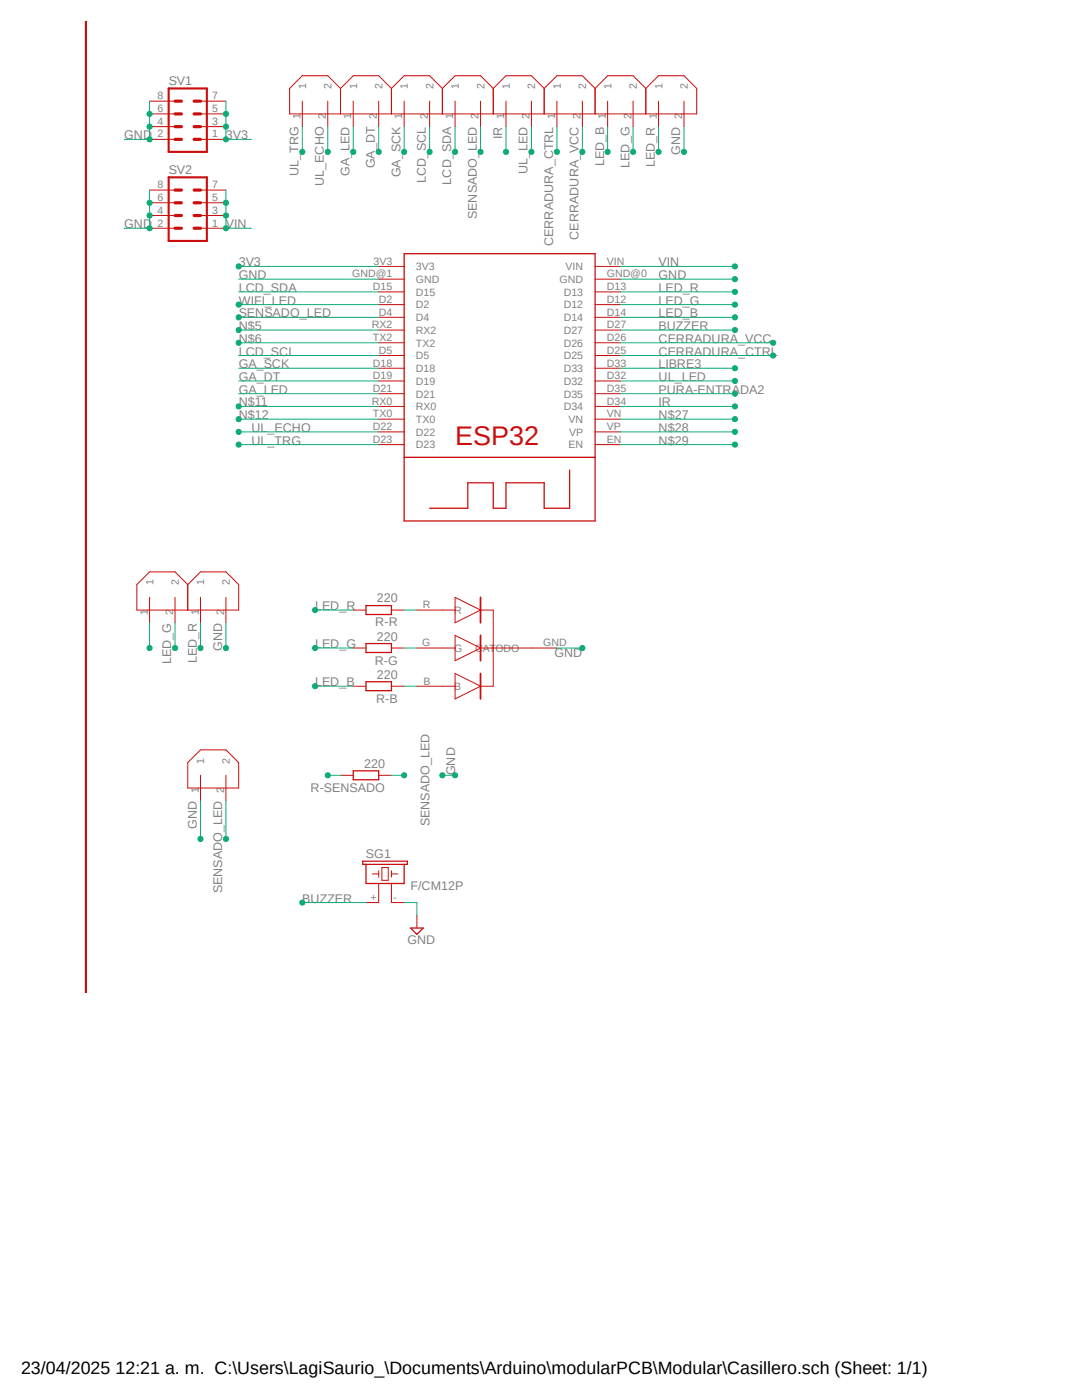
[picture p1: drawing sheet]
<svg xmlns="http://www.w3.org/2000/svg" width="216mm" height="279mm" viewBox="0 0 216 279" stroke-linecap="round" stroke-linejoin="round" font-family="sans-serif">
<path d="M4.2 4.2l208.5 126.5M212.7 71.5l-208.5 126.5" fill="none" stroke="#fff" stroke-width=".2"/>
<path d="M80.6 50.6h38.1v53.4h-38.1zM80.6 91.3h38.1M113.7 93.8v7.6h-5.1v-5h-7.6v5h-2.6v-5h-5.1v5h-7.6M73 136.1h5.1v1.7h-5.1zM73 120.9h5.1v1.7h-5.1zM73 128.4h5.1v1.8h-5.1zM70.5 153.8h5.1v1.8h-5.1zM72.4 171.9h8.9v.6h-8.9zM73 172.5v3.8h7.6v-3.8M81.9 185.2h2.6l-1.3 1.3z" fill="none" stroke="#c90d0c" stroke-width=".25"/>
<g fill="none" stroke="#c90d0c" stroke-width=".2">
<path d="M67.9 17.7l-2.5-2.6h-5.1l-2.5 2.6v5h81.2v-5l-2.5-2.6h-5.1l-2.5 2.6M67.9 17.7v5M67.9 17.7l2.6-2.6h5.1l2.5 2.6M78.1 17.7v5M78.1 17.7l2.5-2.6h5.1l2.6 2.6M88.3 17.7l2.5-2.6h5.1l2.5 2.6M88.3 17.7v5M98.4 17.7v5M98.4 17.7l2.6-2.6h5l2.6 2.6M108.6 17.7l2.5-2.6h5.1l2.5 2.6M108.6 17.7v5M118.7 17.7l2.5-2.6h5.1l2.6 2.6"/>
<path d="M118.7 17.7v5M128.9 17.7v5M29.8 27.8h5.1M29.8 25.3h5.1M29.8 22.7h5.1M29.8 20.2h5.1M29.8 37.9h5.1M40 27.8h5.1M40 25.3h5.1M40 22.7h5.1M40 20.2h5.1M40 37.9h5.1"/>
<path d="M60.3 20.2v5.1M65.4 20.2v5.1M70.5 20.2v5.1M75.6 20.2v5.1M80.6 20.2v5.1M85.7 20.2v5.1M90.8 20.2v5.1M95.9 20.2v5.1M101 20.2v5.1M106 20.2v5.1M111.1 20.2v5.1M116.2 20.2v5.1"/>
<path d="M121.2 20.2v5.1M126.3 20.2v5.1M131.4 20.2v5.1M136.5 20.2v5.1M29.8 45.6h5.1M29.8 43h5.1M29.8 40.5h5.1M40 45.6h5.1M40 43h5.1M40 40.5h5.1M75.6 53.2h5M75.6 55.7h5"/>
<path d="M75.6 58.3h5M118.7 53.2h5.1M118.7 55.7h5.1M118.7 58.3h5.1M75.6 60.8h5M75.6 63.3h5M75.6 65.9h5M75.6 68.4h5M75.6 71h5M75.6 73.5h5M75.6 76h5M75.6 78.6h5"/>
<path d="M118.7 60.8h5.1M118.7 63.3h5.1M118.7 65.9h5.1M118.7 68.4h5.1M118.7 71h5.1M118.7 73.5h5.1M118.7 76h5.1M118.7 78.6h5.1M75.6 81.1h5M75.6 83.7h5M75.6 86.2h5M75.6 88.7h5"/>
<path d="M118.7 81.1h5.1M118.7 83.7h5.1M118.7 86.2h5.1M118.7 88.7h5.1M27.3 116.7l2.5-2.6h5.1l2.6 2.6 2.5-2.6h5.1l2.5 2.6v5.1h-20.3zM29.8 119.2v5.1M34.9 119.2v5.1M37.5 116.7v5.1M40 119.2v5.1M45.1 119.2v5.1M90.8 119.2l5.1 2.6-5.1 2.5zM70.5 136.9h2.5"/>
<path d="M70.5 129.3h2.5M70.5 121.8h2.5M78.1 136.9h2.5M78.1 129.3h2.5M78.1 121.8h2.5M83.2 136.9h7.6M83.2 129.3h7.6M83.2 121.8h7.6M90.8 126.8l5.1 2.5-5.1 2.6zM90.8 134.4l5.1 2.5-5.1 2.6zM95.9 121.8h2.5v15.1h-2.5M95.9 129.3h15.2"/>
<path d="M40 154.7v5.1M40 149.6h5.1l2.5 2.6v5.1h-10.1v-5.1zM45.1 154.7v5.1M67.9 154.7h2.6M75.6 154.7h2.5M74.3 174.4h1.3M75.6 173.8v1.2M75.6 176.3v3.8h-2.6M76.2 173.1h1.3v2.6h-1.3zM78.1 174.4h1.3M78.1 173.8v1.2M78.1 176.3v3.8h2.5"/>
<path d="M83.2 182.7v2.5"/>
</g>
<path d="M17.1 4.1v194M33.7 17.7h7.6v12.6h-7.6zM33.7 35.4h7.6v12.7h-7.6z" fill="none" stroke="#c90d0c" stroke-width=".42"/>
<path d="M95.9 119.2v5.1M95.9 126.8v5.1M95.9 134.4v5.1" fill="none" stroke="#c90d0c" stroke-width=".34"/>
<g fill="none" stroke="#c90d0c" stroke-width=".64">
<path d="M34.9 22.7h1.3M34.9 25.3h1.3M34.9 27.8h1.3M34.9 20.2h1.3M34.9 37.9h1.3M38.7 22.7h1.3M38.7 25.3h1.3M38.7 27.8h1.3M38.7 20.2h1.3M38.7 37.9h1.3M34.9 40.5h1.3M34.9 43h1.3"/>
<path d="M34.9 45.6h1.3M38.7 40.5h1.3M38.7 43h1.3M38.7 45.6h1.3"/>
</g>
<path d="M47.6 53.2h28" fill="none" stroke="#0dab76" stroke-width=".2"/>
<circle cx="47.6" cy="53.2" r=".51" fill="#0dab76"/>
<g fill="none" stroke="#0dab76" stroke-width=".2">
<path d="M45.1 27.8h5.1M45.1 20.2v2.5"/>
<circle cx="47.6" cy="53.2" r=".51"/>
</g>
<circle cx="45.1" cy="27.8" r=".51" fill="#0dab76"/>
<g fill="none" stroke="#0dab76" stroke-width=".2">
<path d="M45.1 22.7v5.1"/>
<circle cx="45.1" cy="27.8" r=".51"/>
</g>
<circle cx="45.1" cy="25.3" r=".51" fill="#0dab76"/>
<circle cx="45.1" cy="25.3" r=".51" fill="none" stroke="#0dab76" stroke-width=".2"/>
<circle cx="45.1" cy="22.7" r=".51" fill="#0dab76"/>
<g fill="none" stroke="#0dab76" stroke-width=".2">
<path d="M90.8 25.3v5M47.6 58.3h28"/>
<circle cx="45.1" cy="22.7" r=".51"/>
</g>
<circle cx="90.8" cy="30.3" r=".51" fill="#0dab76"/>
<g fill="none" stroke="#0dab76" stroke-width=".2">
<path d="M47.6 65.9h28"/>
<circle cx="90.8" cy="30.3" r=".51"/>
</g>
<circle cx="47.6" cy="65.9" r=".51" fill="#0dab76"/>
<g fill="none" stroke="#0dab76" stroke-width=".2">
<path d="M47.6 68.4h28"/>
<circle cx="47.6" cy="65.9" r=".51"/>
</g>
<circle cx="47.6" cy="68.4" r=".51" fill="#0dab76"/>
<g fill="none" stroke="#0dab76" stroke-width=".2">
<path d="M85.7 25.3v5M47.6 71h28"/>
<circle cx="47.6" cy="68.4" r=".51"/>
</g>
<circle cx="85.7" cy="30.3" r=".51" fill="#0dab76"/>
<g fill="none" stroke="#0dab76" stroke-width=".2">
<path d="M47.6 81.1h28"/>
<circle cx="85.7" cy="30.3" r=".51"/>
</g>
<circle cx="47.6" cy="81.1" r=".51" fill="#0dab76"/>
<g fill="none" stroke="#0dab76" stroke-width=".2">
<path d="M47.6 83.7h28"/>
<circle cx="47.6" cy="81.1" r=".51"/>
</g>
<circle cx="47.6" cy="83.7" r=".51" fill="#0dab76"/>
<g fill="none" stroke="#0dab76" stroke-width=".2">
<path d="M123.8 53.2h22.8"/>
<circle cx="47.6" cy="83.7" r=".51"/>
</g>
<circle cx="146.6" cy="53.2" r=".51" fill="#0dab76"/>
<g fill="none" stroke="#0dab76" stroke-width=".2">
<path d="M45.1 37.9v7.7"/>
<circle cx="146.6" cy="53.2" r=".51"/>
</g>
<circle cx="45.1" cy="43" r=".51" fill="#0dab76"/>
<circle cx="45.1" cy="43" r=".51" fill="none" stroke="#0dab76" stroke-width=".2"/>
<circle cx="45.1" cy="40.5" r=".51" fill="#0dab76"/>
<circle cx="45.1" cy="40.5" r=".51" fill="none" stroke="#0dab76" stroke-width=".2"/>
<circle cx="45.1" cy="45.6" r=".51" fill="#0dab76"/>
<g fill="none" stroke="#0dab76" stroke-width=".2">
<path d="M45.1 45.6h5.1M123.8 55.7h22.8"/>
<circle cx="45.1" cy="45.6" r=".51"/>
</g>
<circle cx="146.6" cy="55.7" r=".51" fill="#0dab76"/>
<g fill="none" stroke="#0dab76" stroke-width=".2">
<path d="M111.1 129.3h5.1"/>
<circle cx="146.6" cy="55.7" r=".51"/>
</g>
<circle cx="116.2" cy="129.3" r=".51" fill="#0dab76"/>
<g fill="none" stroke="#0dab76" stroke-width=".2">
<path d="M88.3 154.7h2.5"/>
<circle cx="116.2" cy="129.3" r=".51"/>
</g>
<circle cx="90.8" cy="154.7" r=".51" fill="#0dab76"/>
<circle cx="90.8" cy="154.7" r=".51" fill="none" stroke="#0dab76" stroke-width=".2"/>
<circle cx="88.3" cy="154.7" r=".51" fill="#0dab76"/>
<g fill="none" stroke="#0dab76" stroke-width=".2">
<path d="M29.8 20.2v7.6M80.6 180.1h2.6v2.6"/>
<circle cx="88.3" cy="154.7" r=".51"/>
</g>
<circle cx="29.8" cy="25.3" r=".51" fill="#0dab76"/>
<circle cx="29.8" cy="25.3" r=".51" fill="none" stroke="#0dab76" stroke-width=".2"/>
<circle cx="29.8" cy="22.7" r=".51" fill="#0dab76"/>
<g fill="none" stroke="#0dab76" stroke-width=".2">
<path d="M24.8 27.8h5"/>
<circle cx="29.8" cy="22.7" r=".51"/>
</g>
<circle cx="29.8" cy="27.8" r=".51" fill="#0dab76"/>
<g fill="none" stroke="#0dab76" stroke-width=".2">
<path d="M29.8 37.9v7.7"/>
<circle cx="29.8" cy="27.8" r=".51"/>
</g>
<circle cx="29.8" cy="43" r=".51" fill="#0dab76"/>
<circle cx="29.8" cy="43" r=".51" fill="none" stroke="#0dab76" stroke-width=".2"/>
<circle cx="29.8" cy="40.5" r=".51" fill="#0dab76"/>
<g fill="none" stroke="#0dab76" stroke-width=".2">
<path d="M24.8 45.6h5"/>
<circle cx="29.8" cy="40.5" r=".51"/>
</g>
<circle cx="29.8" cy="45.6" r=".51" fill="#0dab76"/>
<g fill="none" stroke="#0dab76" stroke-width=".2">
<path d="M136.5 25.3v5M47.6 55.7h28"/>
<circle cx="29.8" cy="45.6" r=".51"/>
</g>
<circle cx="136.5" cy="30.3" r=".51" fill="#0dab76"/>
<g fill="none" stroke="#0dab76" stroke-width=".2">
<path d="M45.1 124.3v5"/>
<circle cx="136.5" cy="30.3" r=".51"/>
</g>
<circle cx="45.1" cy="129.3" r=".51" fill="#0dab76"/>
<g fill="none" stroke="#0dab76" stroke-width=".2">
<path d="M40 159.8v7.6"/>
<circle cx="45.1" cy="129.3" r=".51"/>
</g>
<circle cx="40" cy="167.4" r=".51" fill="#0dab76"/>
<g fill="none" stroke="#0dab76" stroke-width=".2">
<path d="M123.8 71h30.5"/>
<circle cx="40" cy="167.4" r=".51"/>
</g>
<circle cx="154.3" cy="71" r=".51" fill="#0dab76"/>
<g fill="none" stroke="#0dab76" stroke-width=".2">
<path d="M111.1 25.3v5"/>
<circle cx="154.3" cy="71" r=".51"/>
</g>
<circle cx="111.1" cy="30.3" r=".51" fill="#0dab76"/>
<g fill="none" stroke="#0dab76" stroke-width=".2">
<path d="M123.8 73.5h22.8"/>
<circle cx="111.1" cy="30.3" r=".51"/>
</g>
<circle cx="146.6" cy="73.5" r=".51" fill="#0dab76"/>
<g fill="none" stroke="#0dab76" stroke-width=".2">
<path d="M123.8 78.6h22.8"/>
<circle cx="146.6" cy="73.5" r=".51"/>
</g>
<circle cx="146.6" cy="78.6" r=".51" fill="#0dab76"/>
<g fill="none" stroke="#0dab76" stroke-width=".2">
<path d="M123.8 81.1h22.8"/>
<circle cx="146.6" cy="78.6" r=".51"/>
</g>
<circle cx="146.6" cy="81.1" r=".51" fill="#0dab76"/>
<g fill="none" stroke="#0dab76" stroke-width=".2">
<path d="M101 25.3v5"/>
<circle cx="146.6" cy="81.1" r=".51"/>
</g>
<circle cx="101" cy="30.3" r=".51" fill="#0dab76"/>
<g fill="none" stroke="#0dab76" stroke-width=".2">
<path d="M123.8 83.7h22.8"/>
<circle cx="101" cy="30.3" r=".51"/>
</g>
<circle cx="146.6" cy="83.7" r=".51" fill="#0dab76"/>
<g fill="none" stroke="#0dab76" stroke-width=".2">
<path d="M123.8 86.2h22.8"/>
<circle cx="146.6" cy="83.7" r=".51"/>
</g>
<circle cx="146.6" cy="86.2" r=".51" fill="#0dab76"/>
<g fill="none" stroke="#0dab76" stroke-width=".2">
<path d="M123.8 88.7h22.8"/>
<circle cx="146.6" cy="86.2" r=".51"/>
</g>
<circle cx="146.6" cy="88.7" r=".51" fill="#0dab76"/>
<g fill="none" stroke="#0dab76" stroke-width=".2">
<path d="M80.6 25.3v5M47.6 73.5h28"/>
<circle cx="146.6" cy="88.7" r=".51"/>
</g>
<circle cx="80.6" cy="30.3" r=".51" fill="#0dab76"/>
<g fill="none" stroke="#0dab76" stroke-width=".2">
<path d="M75.6 25.3v5M47.6 76h28"/>
<circle cx="80.6" cy="30.3" r=".51"/>
</g>
<circle cx="75.6" cy="30.3" r=".51" fill="#0dab76"/>
<g fill="none" stroke="#0dab76" stroke-width=".2">
<path d="M70.5 25.3v5M47.6 78.6h28"/>
<circle cx="75.6" cy="30.3" r=".51"/>
</g>
<circle cx="70.5" cy="30.3" r=".51" fill="#0dab76"/>
<g fill="none" stroke="#0dab76" stroke-width=".2">
<path d="M47.6 60.8h28"/>
<circle cx="70.5" cy="30.3" r=".51"/>
</g>
<circle cx="47.6" cy="60.8" r=".51" fill="#0dab76"/>
<g fill="none" stroke="#0dab76" stroke-width=".2">
<path d="M47.6 63.3h28"/>
<circle cx="47.6" cy="60.8" r=".51"/>
</g>
<circle cx="47.6" cy="63.3" r=".51" fill="#0dab76"/>
<g fill="none" stroke="#0dab76" stroke-width=".2">
<path d="M65.4 154.7h2.5"/>
<circle cx="47.6" cy="63.3" r=".51"/>
</g>
<circle cx="65.4" cy="154.7" r=".51" fill="#0dab76"/>
<g fill="none" stroke="#0dab76" stroke-width=".2">
<path d="M45.1 159.8v7.6"/>
<circle cx="65.4" cy="154.7" r=".51"/>
</g>
<circle cx="45.1" cy="167.4" r=".51" fill="#0dab76"/>
<g fill="none" stroke="#0dab76" stroke-width=".2">
<path d="M95.9 25.3v5"/>
<circle cx="45.1" cy="167.4" r=".51"/>
</g>
<circle cx="95.9" cy="30.3" r=".51" fill="#0dab76"/>
<g fill="none" stroke="#0dab76" stroke-width=".2">
<path d="M47.6 86.2h28"/>
<circle cx="95.9" cy="30.3" r=".51"/>
</g>
<circle cx="47.6" cy="86.2" r=".51" fill="#0dab76"/>
<g fill="none" stroke="#0dab76" stroke-width=".2">
<path d="M65.4 25.3v5"/>
<circle cx="47.6" cy="86.2" r=".51"/>
</g>
<circle cx="65.4" cy="30.3" r=".51" fill="#0dab76"/>
<g fill="none" stroke="#0dab76" stroke-width=".2">
<path d="M47.6 88.7h28"/>
<circle cx="65.4" cy="30.3" r=".51"/>
</g>
<circle cx="47.6" cy="88.7" r=".51" fill="#0dab76"/>
<g fill="none" stroke="#0dab76" stroke-width=".2">
<path d="M60.3 25.3v5"/>
<circle cx="47.6" cy="88.7" r=".51"/>
</g>
<circle cx="60.3" cy="30.3" r=".51" fill="#0dab76"/>
<g fill="none" stroke="#0dab76" stroke-width=".2">
<path d="M123.8 58.3h22.8"/>
<circle cx="60.3" cy="30.3" r=".51"/>
</g>
<circle cx="146.6" cy="58.3" r=".51" fill="#0dab76"/>
<g fill="none" stroke="#0dab76" stroke-width=".2">
<path d="M62.9 121.8h7.6"/>
<circle cx="146.6" cy="58.3" r=".51"/>
</g>
<circle cx="62.9" cy="121.8" r=".51" fill="#0dab76"/>
<g fill="none" stroke="#0dab76" stroke-width=".2">
<path d="M131.4 25.3v5"/>
<circle cx="62.9" cy="121.8" r=".51"/>
</g>
<circle cx="131.4" cy="30.3" r=".51" fill="#0dab76"/>
<g fill="none" stroke="#0dab76" stroke-width=".2">
<path d="M40 124.3v5"/>
<circle cx="131.4" cy="30.3" r=".51"/>
</g>
<circle cx="40" cy="129.3" r=".51" fill="#0dab76"/>
<g fill="none" stroke="#0dab76" stroke-width=".2">
<path d="M123.8 60.8h22.8"/>
<circle cx="40" cy="129.3" r=".51"/>
</g>
<circle cx="146.6" cy="60.8" r=".51" fill="#0dab76"/>
<g fill="none" stroke="#0dab76" stroke-width=".2">
<path d="M62.9 129.3h7.6"/>
<circle cx="146.6" cy="60.8" r=".51"/>
</g>
<circle cx="62.9" cy="129.3" r=".51" fill="#0dab76"/>
<g fill="none" stroke="#0dab76" stroke-width=".2">
<path d="M126.3 25.3v5"/>
<circle cx="62.9" cy="129.3" r=".51"/>
</g>
<circle cx="126.3" cy="30.3" r=".51" fill="#0dab76"/>
<g fill="none" stroke="#0dab76" stroke-width=".2">
<path d="M34.9 124.3v5"/>
<circle cx="126.3" cy="30.3" r=".51"/>
</g>
<circle cx="34.9" cy="129.3" r=".51" fill="#0dab76"/>
<g fill="none" stroke="#0dab76" stroke-width=".2">
<path d="M123.8 63.3h22.8"/>
<circle cx="34.9" cy="129.3" r=".51"/>
</g>
<circle cx="146.6" cy="63.3" r=".51" fill="#0dab76"/>
<g fill="none" stroke="#0dab76" stroke-width=".2">
<path d="M62.9 136.9h7.6"/>
<circle cx="146.6" cy="63.3" r=".51"/>
</g>
<circle cx="62.9" cy="136.9" r=".51" fill="#0dab76"/>
<g fill="none" stroke="#0dab76" stroke-width=".2">
<path d="M121.2 25.3v5"/>
<circle cx="62.9" cy="136.9" r=".51"/>
</g>
<circle cx="121.2" cy="30.3" r=".51" fill="#0dab76"/>
<g fill="none" stroke="#0dab76" stroke-width=".2">
<path d="M29.8 124.3v5"/>
<circle cx="121.2" cy="30.3" r=".51"/>
</g>
<circle cx="29.8" cy="129.3" r=".51" fill="#0dab76"/>
<g fill="none" stroke="#0dab76" stroke-width=".2">
<path d="M123.8 65.9h22.8"/>
<circle cx="29.8" cy="129.3" r=".51"/>
</g>
<circle cx="146.6" cy="65.9" r=".51" fill="#0dab76"/>
<g fill="none" stroke="#0dab76" stroke-width=".2">
<path d="M60.3 180.1h12.7"/>
<circle cx="146.6" cy="65.9" r=".51"/>
</g>
<circle cx="60.3" cy="180.1" r=".51" fill="#0dab76"/>
<g fill="none" stroke="#0dab76" stroke-width=".2">
<path d="M123.8 68.4h30.5"/>
<circle cx="60.3" cy="180.1" r=".51"/>
</g>
<circle cx="154.3" cy="68.4" r=".51" fill="#0dab76"/>
<g fill="none" stroke="#0dab76" stroke-width=".2">
<path d="M116.2 25.3v5"/>
<circle cx="154.3" cy="68.4" r=".51"/>
</g>
<circle cx="116.2" cy="30.3" r=".51" fill="#0dab76"/>
<g fill="none" stroke="#0dab76" stroke-width=".2">
<path d="M123.8 76h22.8"/>
<circle cx="116.2" cy="30.3" r=".51"/>
</g>
<circle cx="146.6" cy="76" r=".51" fill="#0dab76"/>
<g fill="none" stroke="#0dab76" stroke-width=".2">
<path d="M106 25.3v5"/>
<circle cx="146.6" cy="76" r=".51"/>
</g>
<circle cx="106" cy="30.3" r=".51" fill="#0dab76"/>
<g fill="none" stroke="#0dab76" stroke-width=".2">
<path d="M80.6 121.8h2.6M80.6 129.3h2.6M80.6 136.9h2.6M78.1 154.7h2.5"/>
<circle cx="106" cy="30.3" r=".51"/>
</g>
<circle cx="80.6" cy="154.7" r=".51" fill="#0dab76"/>
<circle cx="80.6" cy="154.7" r=".51" fill="none" stroke="#0dab76" stroke-width=".2"/>
<text font-size="5.4" fill="#c90d0c" x="90.8" y="88.7">ESP32</text>
<text font-size="3.6" x="4.2" y="274.2">23/04/2025 12:21 a. m. C:\Users\LagiSaurio_\Documents\Arduino\modularPCB\Modular\Casillero.sch (Sheet: 1/1)</text>
<g font-size="2.5" fill="#808080">
<text x="33.7" y="16.9">SV1</text>
<text x="24.8" y="27.8">GND</text>
<text x="45.1" y="27.8">3V3</text>
<text x="100.2" y="27.7" transform="rotate(-90 100.2 27.7)">IR</text>
<text x="33.7" y="34.6">SV2</text>
<text x="59.6" y="35.2" transform="rotate(-90 59.6 35.2)">UL_TRG</text>
<text x="69.7" y="35.1" transform="rotate(-90 69.7 35.1)">GA_LED</text>
<text x="74.8" y="33.6" transform="rotate(-90 74.8 33.6)">GA_DT</text>
<text x="79.9" y="35.4" transform="rotate(-90 79.9 35.4)">GA_SCK</text>
<text x="105.3" y="34.8" transform="rotate(-90 105.3 34.8)">UL_LED</text>
<text x="120.5" y="33.2" transform="rotate(-90 120.5 33.2)">LED_B</text>
<text x="125.6" y="33.5" transform="rotate(-90 125.6 33.5)">LED_G</text>
<text x="130.6" y="33.4" transform="rotate(-90 130.6 33.4)">LED_R</text>
<text x="135.7" y="30.9" transform="rotate(-90 135.7 30.9)">GND</text>
<text x="64.6" y="37.1" transform="rotate(-90 64.6 37.1)">UL_ECHO</text>
<text x="85" y="36.6" transform="rotate(-90 85 36.6)">LCD_SCL</text>
<text x="90" y="36.8" transform="rotate(-90 90 36.8)">LCD_SDA</text>
<text x="24.8" y="45.6">GND</text>
<text x="45.1" y="45.6">VIN</text>
<text x="95.1" y="43.7" transform="rotate(-90 95.1 43.7)">SENSADO_LED</text>
<text x="115.4" y="47.8" transform="rotate(-90 115.4 47.8)">CERRADURA_VCC</text>
<text x="47.6" y="53.2">3V3</text>
<text x="110.4" y="49.1" transform="rotate(-90 110.4 49.1)">CERRADURA_CTRL</text>
<text x="131.4" y="53.2">VIN</text>
<text x="47.6" y="58.3">LCD_SDA</text>
<text x="47.6" y="55.7">GND</text>
<text x="131.4" y="55.7">GND</text>
<text x="131.4" y="58.3">LED_R</text>
<text x="47.6" y="65.9">N$5</text>
<text x="47.6" y="60.8">WIFI_LED</text>
<text x="47.6" y="63.3">SENSADO_LED</text>
<text x="131.4" y="60.8">LED_G</text>
<text x="131.4" y="63.3">LED_B</text>
<text x="131.4" y="65.9">BUZZER</text>
<text x="47.6" y="68.4">N$6</text>
<text x="47.6" y="71">LCD_SCL</text>
<text x="131.4" y="71">CERRADURA_CTRL</text>
<text x="131.4" y="68.4">CERRADURA_VCC</text>
<text x="47.6" y="73.5">GA_SCK</text>
<text x="47.6" y="76">GA_DT</text>
<text x="131.4" y="73.5">LIBRE3</text>
<text x="131.4" y="76">UL_LED</text>
<text x="47.6" y="81.1">N$11</text>
<text x="47.6" y="83.7">N$12</text>
<text x="47.6" y="78.6">GA_LED</text>
<text x="131.4" y="78.6">PURA-ENTRADA2</text>
<text x="131.4" y="81.1">IR</text>
<text x="131.4" y="83.7">N$27</text>
<text x="50.2" y="86.2">UL_ECHO</text>
<text x="50.2" y="88.7">UL_TRG</text>
<text x="131.4" y="86.2">N$28</text>
<text x="131.4" y="88.7">N$29</text>
<text x="62.9" y="121.8">LED_R</text>
<text x="74.9" y="125">R-R</text>
<text x="75.2" y="120.2">220</text>
<text x="44.3" y="129.9" transform="rotate(-90 44.3 129.9)">GND</text>
<text x="62.9" y="129.3">LED_G</text>
<text x="75.2" y="127.8">220</text>
<text x="110.6" y="131.1">GND</text>
<text x="34.2" y="132.5" transform="rotate(-90 34.2 132.5)">LED_G</text>
<text x="39.2" y="132.4" transform="rotate(-90 39.2 132.4)">LED_R</text>
<text x="62.9" y="137">LED_B</text>
<text x="74.8" y="132.6">R-G</text>
<text x="75.2" y="135.4">220</text>
<text x="75.1" y="140.3">R-B</text>
<text x="72.6" y="153.2">220</text>
<text x="90.8" y="154.7" transform="rotate(-90 90.8 154.7)">GND</text>
<text x="62" y="158">R-SENSADO</text>
<text x="39.2" y="165.4" transform="rotate(-90 39.2 165.4)">GND</text>
<text x="85.7" y="164.9" transform="rotate(-90 85.7 164.9)">SENSADO_LED</text>
<text x="73" y="171.2">SG1</text>
<text x="44.3" y="178.3" transform="rotate(-90 44.3 178.3)">SENSADO_LED</text>
<text x="81.9" y="177.6">F/CM12P</text>
<text x="60.3" y="180.1">BUZZER</text>
<text x="81.3" y="188.4">GND</text>
</g>
<g font-size="2.1" fill="#808080">
<text x="61.1" y="17.8" transform="rotate(-90 61.1 17.8)">1</text>
<text x="66.2" y="17.8" transform="rotate(-90 66.2 17.8)">2</text>
<text x="71.2" y="17.8" transform="rotate(-90 71.2 17.8)">1</text>
<text x="76.3" y="17.8" transform="rotate(-90 76.3 17.8)">2</text>
<text x="81.4" y="17.8" transform="rotate(-90 81.4 17.8)">1</text>
<text x="86.5" y="17.8" transform="rotate(-90 86.5 17.8)">2</text>
<text x="91.6" y="17.8" transform="rotate(-90 91.6 17.8)">1</text>
<text x="96.6" y="17.8" transform="rotate(-90 96.6 17.8)">2</text>
<text x="101.7" y="17.8" transform="rotate(-90 101.7 17.8)">1</text>
<text x="106.8" y="17.8" transform="rotate(-90 106.8 17.8)">2</text>
<text x="111.9" y="17.8" transform="rotate(-90 111.9 17.8)">1</text>
<text x="117" y="17.8" transform="rotate(-90 117 17.8)">2</text>
<text x="122" y="17.8" transform="rotate(-90 122 17.8)">1</text>
<text x="127.1" y="17.8" transform="rotate(-90 127.1 17.8)">2</text>
<text x="132.2" y="17.8" transform="rotate(-90 132.2 17.8)">1</text>
<text x="137.2" y="17.8" transform="rotate(-90 137.2 17.8)">2</text>
<text x="31.4" y="22.4">6</text>
<text x="31.4" y="19.8">8</text>
<text x="42.3" y="22.4">5</text>
<text x="42.3" y="19.8">7</text>
<text x="59.9" y="23.7" transform="rotate(-90 59.9 23.7)">1</text>
<text x="65" y="23.7" transform="rotate(-90 65 23.7)">2</text>
<text x="70.1" y="23.7" transform="rotate(-90 70.1 23.7)">1</text>
<text x="75.2" y="23.7" transform="rotate(-90 75.2 23.7)">2</text>
<text x="80.3" y="23.7" transform="rotate(-90 80.3 23.7)">1</text>
<text x="85.3" y="23.7" transform="rotate(-90 85.3 23.7)">2</text>
<text x="90.4" y="23.7" transform="rotate(-90 90.4 23.7)">1</text>
<text x="95.5" y="23.7" transform="rotate(-90 95.5 23.7)">2</text>
<text x="100.6" y="23.7" transform="rotate(-90 100.6 23.7)">1</text>
<text x="105.7" y="23.7" transform="rotate(-90 105.7 23.7)">2</text>
<text x="110.7" y="23.7" transform="rotate(-90 110.7 23.7)">1</text>
<text x="115.8" y="23.7" transform="rotate(-90 115.8 23.7)">2</text>
<text x="120.9" y="23.7" transform="rotate(-90 120.9 23.7)">1</text>
<text x="126" y="23.7" transform="rotate(-90 126 23.7)">2</text>
<text x="131.1" y="23.7" transform="rotate(-90 131.1 23.7)">1</text>
<text x="136.1" y="23.7" transform="rotate(-90 136.1 23.7)">2</text>
<text x="31.4" y="27.4">2</text>
<text x="31.4" y="24.9">4</text>
<text x="42.3" y="27.4">1</text>
<text x="42.3" y="24.9">3</text>
<text x="31.4" y="40.1">6</text>
<text x="31.4" y="37.6">8</text>
<text x="42.3" y="40.1">5</text>
<text x="42.3" y="37.6">7</text>
<text x="31.4" y="45.2">2</text>
<text x="31.4" y="42.7">4</text>
<text x="42.3" y="45.2">1</text>
<text x="42.3" y="42.7">3</text>
<text x="74.5" y="52.8">3V3</text>
<text x="83" y="53.9">3V3</text>
<text x="112.9" y="53.9">VIN</text>
<text x="121.1" y="52.8">VIN</text>
<text x="70.3" y="55.4">GND@1</text>
<text x="74.4" y="57.9">D15</text>
<text x="83" y="56.5">GND</text>
<text x="83" y="59">D15</text>
<text x="111.7" y="56.5">GND</text>
<text x="112.5" y="59">D13</text>
<text x="121.1" y="57.9">D13</text>
<text x="121.1" y="55.4">GND@0</text>
<text x="74.2" y="65.5">RX2</text>
<text x="75.6" y="60.5">D2</text>
<text x="75.6" y="63">D4</text>
<text x="83" y="61.6">D2</text>
<text x="83" y="64.1">D4</text>
<text x="112.5" y="64.1">D14</text>
<text x="112.5" y="61.6">D12</text>
<text x="121.1" y="65.5">D27</text>
<text x="121.1" y="63">D14</text>
<text x="121.1" y="60.5">D12</text>
<text x="74.4" y="68.1">TX2</text>
<text x="75.6" y="70.6">D5</text>
<text x="83" y="66.6">RX2</text>
<text x="83" y="69.2">TX2</text>
<text x="83" y="71.7">D5</text>
<text x="112.5" y="71.7">D25</text>
<text x="112.5" y="69.2">D26</text>
<text x="112.5" y="66.6">D27</text>
<text x="121.1" y="70.6">D25</text>
<text x="121.1" y="68.1">D26</text>
<text x="74.4" y="73.2">D18</text>
<text x="74.4" y="75.7">D19</text>
<text x="83" y="74.3">D18</text>
<text x="83" y="76.8">D19</text>
<text x="112.5" y="76.8">D32</text>
<text x="112.5" y="74.3">D33</text>
<text x="121.1" y="75.7">D32</text>
<text x="121.1" y="73.2">D33</text>
<text x="74.2" y="80.8">RX0</text>
<text x="74.4" y="78.2">D21</text>
<text x="74.4" y="83.3">TX0</text>
<text x="83" y="79.3">D21</text>
<text x="83" y="81.9">RX0</text>
<text x="112.5" y="81.9">D34</text>
<text x="112.5" y="79.3">D35</text>
<text x="121.1" y="83.3">VN</text>
<text x="121.1" y="80.8">D34</text>
<text x="121.1" y="78.2">D35</text>
<text x="74.4" y="85.9">D22</text>
<text x="74.4" y="88.4">D23</text>
<text x="83" y="84.4">TX0</text>
<text x="83" y="87">D22</text>
<text x="83" y="89.5">D23</text>
<text x="113.5" y="89.5">EN</text>
<text x="113.5" y="84.4">VN</text>
<text x="113.6" y="87">VP</text>
<text x="121.1" y="88.4">EN</text>
<text x="121.1" y="85.9">VP</text>
<text x="30.6" y="116.8" transform="rotate(-90 30.6 116.8)">1</text>
<text x="35.7" y="116.8" transform="rotate(-90 35.7 116.8)">2</text>
<text x="40.8" y="116.8" transform="rotate(-90 40.8 116.8)">1</text>
<text x="45.8" y="116.8" transform="rotate(-90 45.8 116.8)">2</text>
<text x="29.5" y="122.7" transform="rotate(-90 29.5 122.7)">1</text>
<text x="34.6" y="122.7" transform="rotate(-90 34.6 122.7)">2</text>
<text x="39.7" y="122.7" transform="rotate(-90 39.7 122.7)">1</text>
<text x="44.7" y="122.7" transform="rotate(-90 44.7 122.7)">2</text>
<text x="84.4" y="121.4">R</text>
<text x="90.6" y="122.5">R</text>
<text x="84.2" y="129">G</text>
<text x="90.6" y="130.1">G</text>
<text x="94.8" y="130.1">CATODO</text>
<text x="108.4" y="129">GND</text>
<text x="84.5" y="136.6">B</text>
<text x="90.6" y="137.7">B</text>
<text x="40.8" y="152.4" transform="rotate(-90 40.8 152.4)">1</text>
<text x="45.8" y="152.4" transform="rotate(-90 45.8 152.4)">2</text>
<text x="39.7" y="158.2" transform="rotate(-90 39.7 158.2)">1</text>
<text x="44.7" y="158.2" transform="rotate(-90 44.7 158.2)">2</text>
<text x="74" y="179.8">+</text>
<text x="78.4" y="179.8">-</text>
</g>
</svg>
